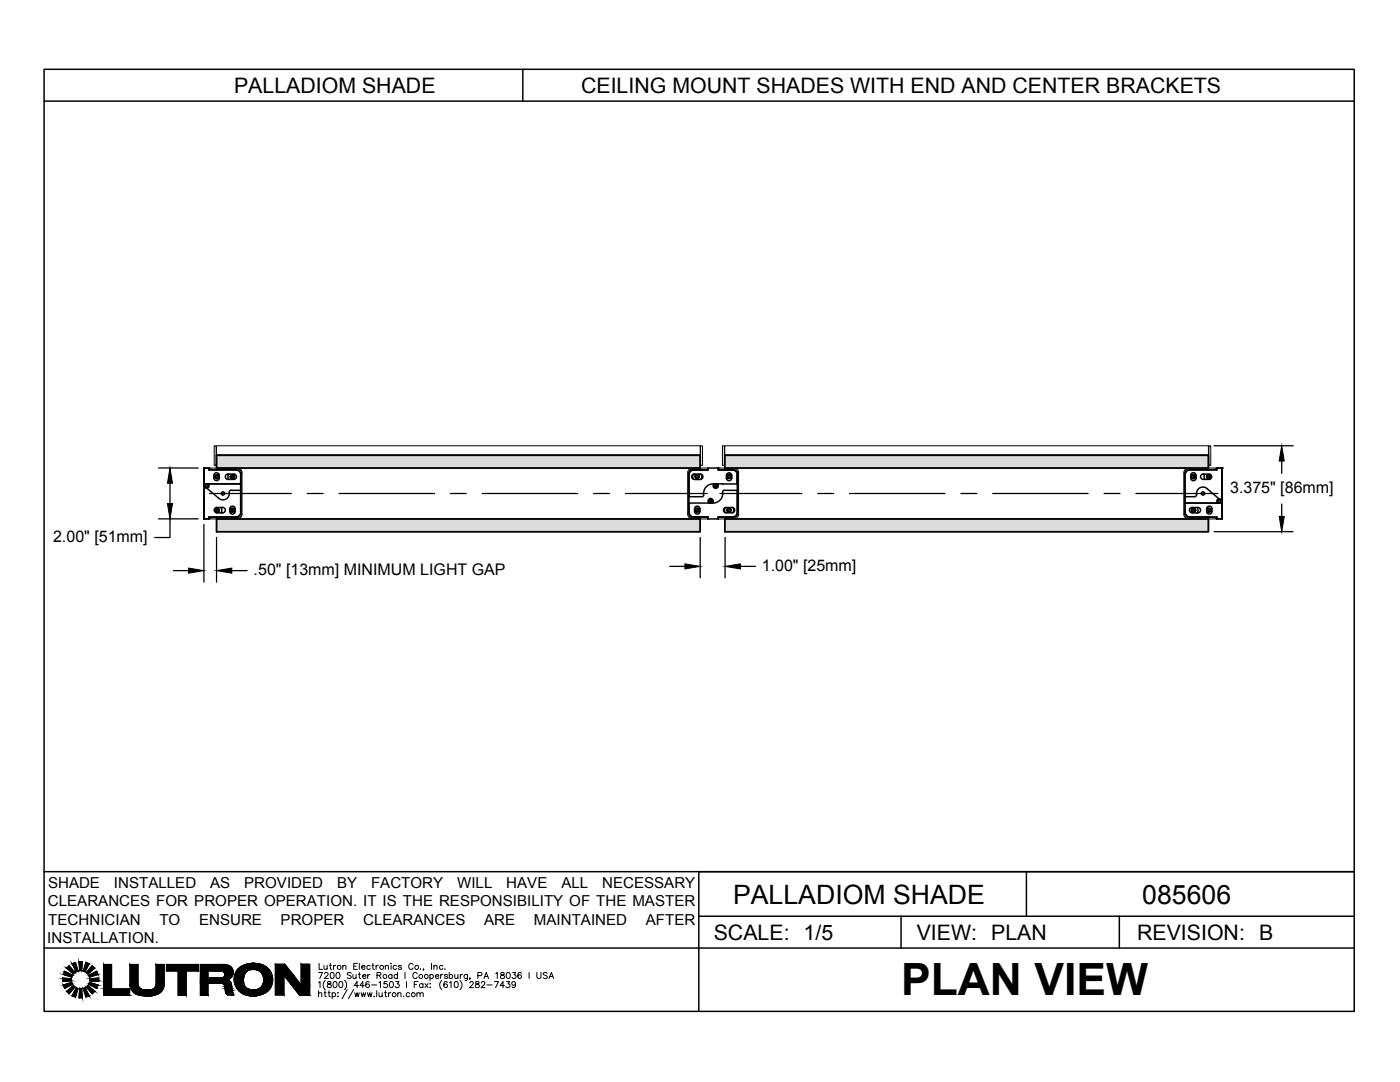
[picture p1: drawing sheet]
<svg xmlns="http://www.w3.org/2000/svg" width="279mm" height="216mm" viewBox="0 0 279 216" stroke-linecap="round" stroke-linejoin="round" font-family="sans-serif">
<!-- layer: SUB-BRACKET -->
<g fill="none" stroke="#000" stroke-width=".2">
<path d="M41.7 93.5l1.3 .2h4.2l.1-.2a.88 .88 0 0 1 .8 1l.1 7.9a.76 .76 0 0 1-1 .9l-5.5-.1M41.7 93.6h.1M41.7 93.7v.1M41.7 93.5v.1M41.7 93.8h5.4M41.7 93.6h.3M41.8 93.6h.1M46.6 93.7v.1M47 93.7v.1M47.1 93.8a.96 .96 0 0 1 1 .9M47.3 93.4h-5.6v.3M47.4 93.4a.93 .93 0 0 1 .9 .9v8.3a.96 .96 0 0 1-1 1h-5.6v-.4"/>
<path d="M48 94.7l.1 7.5a.96 .96 0 0 1-1 1M138.2 93.5a.96 .96 0 0 0-.8 1v7.9a.96 .96 0 0 0 .8 1M138.2 93.4h3.1v.3M138.2 93.4a.96 .96 0 0 0-1 .9v8.3a.96 .96 0 0 0 1 1h3.1M138.5 93.7v.1M141.3 93.6h.1M141.3 93.5v.1M141.3 93.5l-.3 .2h-2.6l-.2-.2M141.3 93.7v.1M143.3 93.5l.4 .2h2.6l.1-.2a.91 .91 0 0 1 .9 1M143.3 93.4h3.1M143.3 93.6h.1"/>
<path d="M143.4 93.5v.1M146.5 93.4a.96 .96 0 0 1 .9 .9M147.2 94.5v7.9M147.4 94.3v8.3M236.5 94.7v7.5a.96 .96 0 0 0 1 1M237.2 93.4h5.7v.3M237.2 93.4a.96 .96 0 0 0-.9 .9v8.3a.96 .96 0 0 0 .9 1M237.4 93.7l-.1-.2a.91 .91 0 0 0-.9 1v7.9a.76 .76 0 0 0 1 .9v-.1M237.5 93.8h5.3M237.5 93.8a.91 .91 0 0 0-1 .9M237.9 93.7v.1M242.6 93.6h.2"/>
<path d="M242.7 93.6h.1M242.8 93.6h.1M242.9 93.5l-.1 .1M242.9 93.7l-.1 .1M242.9 93.5l-1.3 .2h-4.2M242.9 93.6h-.1M41.7 103.4h.1M41.7 103.3v.1M41.7 103.4h.2M41.7 103.3h.3M41.7 103.3h.1M41.8 103.4h.1"/>
<path d="M43 103.2l-1.3 .2M46.6 103.2h.1M47 103.2h.1M138.2 103.4l.2-.2h2.6l.3 .2M141.2 103.3h.1M141.3 103.4h.1M141.3 103.3v.1M143.4 103.3v.1M143.4 103.4h.1M143.4 103.3h.1M145.7 103.2h.1M147.3 102.4a.76 .76 0 0 1-1 .9l-2.6-.1-.4 .2"/>
<path d="M147.4 102.6a.96 .96 0 0 1-.9 1h-3.2M237.4 103.2h5.4l.1 .4h-5.7M237.5 103.2h.1M237.9 103.2h.1M241.6 103.2l1.3 .2M242.6 103.3l.3 .1h-.3M242.7 103.4h.1"/>
</g>
<!-- layer: ANTENNA_CLIP -->
<g fill="none" stroke="#000" stroke-width=".2">
<path d="M42.9 95.1h.1M43 94.7v.4l.1 .2M43 95.2h.3v.2M43.1 94.9a.33 .33 0 0 1 .6 .1v.3l-.3 .3-.4-.1-.1-.4M43.4 94.8v.2h.2M45.9 95.1h.1M46.1 94.7l-.1 .4 .1 .2M46.1 95.2h.3l-.1 .2M46.2 94.8v.1M46.2 94.8l.5 .1 .1 .3-.2 .2-.4 .1-.3-.4M46.5 94.8l-.1 .2h.3M138.7 95v.1"/>
<path d="M138.9 94.7l-.1 .3 .1 .2M138.9 95.2h.2v.1M139.2 94.8v.2h.2M139.2 94.7l.3 .2v.3l-.3 .3-.4-.1-.1-.4M139.3 94.7l-.4 .2M145 95h.1M145 95v.1M145.2 94.7l-.1 .3 .2 .2M145.2 95.2h.3l-.1 .1M145.6 94.8l-.1 .2h.3M145.6 94.7l.3 .3-.2 .4h-.5l-.2-.3M145.6 94.7l-.3 .2"/>
<path d="M237.9 95.2h.2v.2M238.2 94.9v.2h.3M238.4 95l.1 .2v.3M238.6 95.1l-.1-.3-.4-.1-.3 .2v.4a.32 .32 0 0 0 .3 .2 .32 .32 0 0 0 .3-.2M240.9 95.2h.3l-.1 .3 .4-.2M241.3 94.9l-.1 .2h.3M241.4 95l.2 .2-.1 .3M241.7 95.2l-.2-.4-.4-.1-.3 .3 .1 .3 .2 .2M241.7 95.2h.1M42.9 101.7v.1M43 101.4v.4l.1 .2M43 101.9h.3v.2"/>
<path d="M43.1 101.6l.3-.1 .3 .1v.4l-.4 .2a.41 .41 0 0 1-.4-.4M43.4 101.5v.2h.2M45.9 101.7v.1M46.1 101.4l-.1 .4 .1 .2M46.1 101.9h.3l-.1 .2M46.2 101.5v.1M46.2 101.5h.3l.3 .3-.1 .3-.3 .1a.41 .41 0 0 1-.5-.4M46.5 101.5l-.1 .2h.3M138.7 101.7v.1M138.7 101.8h.1M138.9 101.4l-.1 .4 .1 .2M138.9 101.9h.2v.2"/>
<path d="M139.2 101.4l-.3 .2M139.2 101.5l.3 .2-.1 .5h-.5l-.2-.4M139.2 101.5v.2h.2M145 101.7v.1M145.2 101.4l-.1 .4 .2 .2M145.2 101.9h.3l-.1 .2M145.5 101.5l.3 .1 .1 .3-.2 .3h-.2a.38 .38 0 0 1-.5-.4M145.5 101.4l-.2 .2M145.6 101.5l-.1 .2h.3M237.9 101.9h.2v.2M238.2 101.5v.2h.3M238.4 101.6l.1 .3v.3"/>
<path d="M238.4 102l-.3 .2M238.6 101.8l-.1-.3h-.5l-.2 .4 .3 .3M238.6 101.9h.1M240.9 101.9h.3l-.1 .2M241.3 101.5l-.1 .2h.3M241.4 101.6l.2 .3-.1 .3M241.5 102l-.4 .2M241.7 101.8l-.2-.3h-.5l-.2 .4 .3 .3M241.7 101.9h.1"/>
<circle cx="43.4" cy="95.1" r=".29"/>
<circle cx="43.4" cy="95.1" r=".48"/>
<circle cx="46.4" cy="95.1" r=".29"/>
<circle cx="46.4" cy="95.1" r=".48"/>
<circle cx="139.2" cy="95.1" r=".29"/>
<circle cx="139.2" cy="95.1" r=".48"/>
<circle cx="145.5" cy="95.1" r=".29"/>
<circle cx="145.5" cy="95.1" r=".48"/>
<circle cx="238.2" cy="95.1" r=".48"/>
<circle cx="238.2" cy="95.1" r=".29"/>
<circle cx="241.2" cy="95.1" r=".48"/>
<circle cx="241.2" cy="95.1" r=".29"/>
<circle cx="43.4" cy="101.8" r=".29"/>
<circle cx="43.4" cy="101.8" r=".48"/>
<circle cx="46.4" cy="101.8" r=".29"/>
<circle cx="46.4" cy="101.8" r=".48"/>
<circle cx="139.2" cy="101.8" r=".29"/>
<circle cx="139.2" cy="101.8" r=".48"/>
<circle cx="145.5" cy="101.8" r=".29"/>
<circle cx="145.5" cy="101.8" r=".48"/>
<circle cx="238.2" cy="101.8" r=".48"/>
<circle cx="238.2" cy="101.8" r=".29"/>
<circle cx="241.2" cy="101.8" r=".48"/>
<circle cx="241.2" cy="101.8" r=".29"/>
</g>
<!-- layer: FABRIC-ROLL -->
<g fill="#dbdbdb" stroke="#dbdbdb" stroke-width=".2">
<path d="M144.6 103.6v2.5h96.6zM144.6 103.6h96.6v2.5z"/>
<path d="M144.6 90.9v2.5h96.6zM144.6 90.9h96.6v2.5z"/>
<path d="M43.2 103.6v2.5h96.5zM43.2 103.6h96.5v2.5z"/>
<path d="M43.2 90.9v2.5h96.5zM43.2 90.9h96.5v2.5z"/>
</g>
<g fill="none" stroke="#000" stroke-width=".3">
<path d="M43.2 90.9h96.5v2.5h-96.5zM43.2 93.8v-2.9h96.5v2.9M43.2 93.4h96.5M144.6 90.9h96.6v2.5h-96.6zM144.6 93.8v-2.9h96.6v2.9M144.6 93.4h96.6M43.2 103.6h96.5v2.5h-96.5zM43.2 103.6h96.5M43.2 103.2v2.9M139.7 103.2v2.9h-96.5M144.6 103.6h96.6v2.5h-96.6zM144.6 103.2v2.9"/>
<path d="M144.6 103.6h96.6M241.2 103.2v2.9h-96.6"/>
</g>
<!-- layer: HEMBAR -->
<path d="M43.2 90.9v-2h96.5v2M43.2 90.8h96.5M144.6 90.9v-2h96.6v2M144.6 90.8h96.6" fill="none" stroke="#000" stroke-width=".2"/>
<!-- layer: HEMBAR-ENDCAP -->
<g fill="none" stroke="#000" stroke-width=".2">
<path d="M42.7 89h.4v3.8h-.4zM43.1 92.7h.1M43.1 91h.1M43.1 90.8h.1M43.1 89.1h.1M139.7 92.7h.1M139.7 91h.1M139.7 90.8h.1M139.7 89.1h.1M139.8 89h.4v3.8h-.4zM144.2 89h.4v3.8h-.4zM144.6 92.7h.1"/>
<path d="M144.6 91h.1M144.6 90.8h.1M144.6 89.1h.1M241.2 92.7h.1M241.2 91h.1M241.2 90.8h.1M241.2 89.1h.1M241.3 89h.3v3.8h-.3z"/>
</g>
<!-- layer: SHADE-BRACKET -->
<g fill="none" stroke="#000" stroke-width=".3">
<path d="M40.7 93.4h.1M40.7 93.4h1M40.9 96.7v.5M41 97.3h.1M41.1 97.3h.1M41.2 97.3l2.5 2.1a1.31 1.31 0 0 0 1.5 .1 1.31 1.31 0 0 0 .6-1.4l.3-.3h1.9M41.2 96.5h6.8l-6.8 .1M41.2 96.5a.39 .39 0 0 0-.4 .4 .39 .39 0 0 0 .4 .4M41.3 97h-.3v.3M41.3 97.2v.1M41.4 97.2h.1M41.4 97.2l-.3 .1"/>
<path d="M41.4 97.2l-.4 .1M41.5 96.7v.4M41.5 96.6l.2 .5-.4 .3M41.7 93.4v.3M41.7 93.7v.1M41.7 93.8h5.4a.94 .94 0 0 1 .9 .9M42.7 94.9v.5a.54 .54 0 0 0 .5 .5 .54 .54 0 0 0 .6-.5M43.8 94.8a.54 .54 0 0 0-.6-.5 .54 .54 0 0 0-.5 .6M45 94.8l.5-.2h1.2a.54 .54 0 0 1 .5 .5 .54 .54 0 0 1-.6 .6h-1.1a.54 .54 0 0 1-.5-.9zM45.6 94.6a.92 .92 0 0 0 .1 1.1M48 94.7v7.5M137.5 94.7v7.5"/>
<path d="M138.3 94.7l-.1 .5 .2 .4M138.6 95.7h1.1M138.6 94.6h.4M138.6 94.6a.54 .54 0 0 0-.6 .5 .54 .54 0 0 0 .6 .6M138.9 93.7v.1M139.3 94.6h.4a.54 .54 0 0 1 .6 .5 .54 .54 0 0 1-.6 .6M140 94.7l.1 .5-.2 .4M140.4 98.8l-.3 .3h-2.6M141.3 93.4h2M141.3 93.7l-2.8 .1a.98 .98 0 0 0-1 .9 .96 .96 0 0 1 1-.9M141.3 93.4v.3M141.7 99.7h-.1"/>
<path d="M141.7 99.9h.3M141.7 99.7h.1M141.8 99.6l-.1 .8M142 99.7l.1 .6M142.3 96.5l4.8 .1v-1.9v7.5M142.3 96.5a1.95 1.95 0 0 0-1.9 2.3M142.5 96.5a.52 .52 0 0 0 0 .8 .52 .52 0 0 0 .7 0 .52 .52 0 0 0 0-.8M142.6 96.7v.5M142.9 97v.3l.2-.1M142.9 96.6v.4h-.3v.3M143 97.3h.1M143.1 97.2l-.1 .1"/>
<path d="M143.3 93.4h.1M143.3 93.4v.3M143.4 93.8h2.8M145 94.6a.54 .54 0 0 1 .6-.2 .54 .54 0 0 1 .4 .5v.5a.54 .54 0 0 1-.5 .5 .54 .54 0 0 1-.5-.5zM145.7 93.7v.1M146.2 93.8a.91 .91 0 0 1 1 .9M146.2 93.8a.94 .94 0 0 1 .9 .9M236.5 94.7v7.5M237.5 93.8a.94 .94 0 0 0-1 .9M237.6 94.9v.5a.54 .54 0 0 0 .6 .5 .54 .54 0 0 0 .5-.5v-.5M237.6 94.9a.54 .54 0 0 1 .6-.6 .54 .54 0 0 1 .5 .6M238.6 95.1v.1"/>
<path d="M238.6 95.2h.1M238.8 98.7a1.28 1.28 0 0 1 .6-1.4 1.28 1.28 0 0 1 1.5 .2l2.5 2.1M238.8 98.7l-.1 .3-.3 .1h-1.9M239.7 94.8l.4-.2h1.2a.54 .54 0 0 1 .5 .5 .54 .54 0 0 1-.5 .6h-1.2a.54 .54 0 0 1-.4-.9zM240.5 94.6a.92 .92 0 0 0 0 1.1M242.9 93.4h.1M242.9 93.4h1M242.9 93.4v.3M242.9 93.7l-5.4 .1M243 99.8l.1 .4M243.1 99.7v.1M243.1 99.8h.1"/>
<path d="M243.2 99.6v.1M243.2 99.5l-.3 .4 .1 .5M243.4 99.6a.39 .39 0 0 1 .4 .4 .39 .39 0 0 1-.4 .4h-6.9M243.4 99.7h-.3M243.5 99.6h.1M243.5 99.7h.1M243.5 99.7l-.4 .1M243.6 99.7v.2h-.3M243.6 99.7v.6M243.9 93.4h.1M243.9 93.4v10.1v-10.1M40.7 103.5v-10.1v10.1"/>
<path d="M40.7 103.5h1M41.7 103.5v.1M41.7 103.2v.3M41.7 103.2h.1M43.3 102.3h1.1M43.3 101.3h1.1M43.3 101.2a.54 .54 0 0 0-.6 .6 .54 .54 0 0 0 .6 .5M44.1 101.3a.92 .92 0 0 1 0 1M44.4 101.2a.54 .54 0 0 1 .6 .6 .54 .54 0 0 1-.6 .5M46.9 101.5v.6M46.9 101.5a.54 .54 0 0 0-.5-.5 .54 .54 0 0 0-.5 .5v.5a.54 .54 0 0 0 .5 .6 .54 .54 0 0 0 .5-.6M48 102.2a.94 .94 0 0 1-.9 1h-5.4"/>
<path d="M137.5 102.2a.96 .96 0 0 0 1 1M137.5 100.4h4.8M137.5 102.2a.94 .94 0 0 0 1 1h2.8v.4M138.4 103.2h2.9v.4M138.5 103.2h.1M138.7 101.3a.54 .54 0 0 1 .6-.3 .54 .54 0 0 1 .4 .5v.5a.54 .54 0 0 1-.5 .6 .54 .54 0 0 1-.6-.6zM138.9 103.2h.1M141.3 103.5v.1M141.5 100.4a.52 .52 0 0 1-.1-.8 .52 .52 0 0 1 .8 0 .52 .52 0 0 1 0 .8M142.3 100.4a2.04 2.04 0 0 0 2-2.4l.3-.2h2.5v4.4M143.3 103.2v.4h-2M144.7 101.3l-.1 .5 .1 .5"/>
<path d="M144.9 101.3h1.2M144.9 101.2a.54 .54 0 0 0-.5 .6 .54 .54 0 0 0 .5 .5h1.2a.54 .54 0 0 0 .5-.5 .54 .54 0 0 0-.5-.6M146.2 103.2h-2.8M146.2 103.2h.1M146.3 101.3l.1 .5-.1 .5M147.1 102.2a.94 .94 0 0 1-.9 1h-2.9M147.2 102.2a.96 .96 0 0 1-1 1M236.5 100.4h.1M236.5 102.2a.94 .94 0 0 0 1 1M237.5 103.2h5.3l.1 .4h1l-1-.1M237.9 101.3h1.1M237.9 101.2a.54 .54 0 0 0-.5 .6 .54 .54 0 0 0 .5 .5"/>
<path d="M238.9 101.3a.92 .92 0 0 1 0 1M239.1 101.2a.54 .54 0 0 1 .5 .6 .54 .54 0 0 1-.5 .5h-1.2M240.8 101.5a.53 .53 0 0 1 .5-.5 .53 .53 0 0 1 .6 .5v.5a.54 .54 0 0 1-.5 .6 .54 .54 0 0 1-.6-.5"/>
<circle cx="41.2" cy="96.9" r=".39"/>
<circle cx="44.5" cy="98.5" r=".33"/>
<circle cx="141.8" cy="100" r=".39"/>
<circle cx="142.8" cy="96.9" r=".39"/>
<circle cx="240.1" cy="98.5" r=".33"/>
<circle cx="243.4" cy="100" r=".39"/>
</g>
<!-- layer: BORDER -->
<path d="M8.8 13.8h261.5v188h-261.5zM104.3 13.8v6.4M8.8 20.2h261.5M8.8 173.9h261.4h-130.7v27.9M204.8 173.9v8.9M8.8 189.2h261.5M139.5 182.8h130.8M179.8 182.8v6.4M223.4 182.8v6.4" fill="none" stroke="#000" stroke-width=".3"/>
<!-- layer: TEXT -->
<g fill="none" stroke="#000" stroke-width=".2">
<path d="M63.6 194h.8l-.6 1.2M63.6 196.1l.3-.2v1.2M63.6 198.3l.1-.2h.4l.1 .8M63.6 197.7v1.2M63.7 192.2v1.2h.7M64.7 192.6v.8h.3l.3-.2M64.7 198.1h.4M64.8 194.3l.2-.3h.2l.3 .3-.2 .4-.6 .5h.8M64.8 197.7v1l.3 .2M64.9 195.6a1.24 1.24 0 0 0 0 1.9M65.3 192.6v.8M65.4 195.9v.4l.5 .1 .2 .3a.4 .4 0 0 1-.4 .4 .4 .4 0 0 1-.4-.4l.8-.6-.1-.2z"/>
<path d="M65.5 198.1h.4M65.7 197.7v1l.2 .2M65.8 192.6h.4M65.9 192.2v1l.1 .2h.2M66.1 194.1a.59 .59 0 0 1 .7 .4 .59 .59 0 0 1-.4 .7l-.5-.2v-.5zM66.3 198.3a.39 .39 0 0 1 .6-.1 .39 .39 0 0 1 0 .6 .39 .39 0 0 1-.6-.1M66.3 198.1v1.2M66.6 192.6v.8M66.6 195.9h.2a.63 .63 0 0 1 .5 .6 .63 .63 0 0 1-.5 .6 .78 .78 0 0 1-.2-1.2zM67 192.6l-.3 .1-.1 .3M67.2 194.1a.59 .59 0 0 1 .7 .4 .59 .59 0 0 1-.4 .7h-.1a.77 .77 0 0 1-.2-1.1zM67.4 198.1h.1z"/>
<path d="M67.4 198.8h.1zM67.8 195.9a.6 .6 0 0 1 .7 .4 .6 .6 0 0 1-.4 .8l-.4-.3-.1-.4zM68.4 192.9l.3-.3 .3 .1v.7M68.4 192.6v.8M68.8 195.6a1.24 1.24 0 0 1 0 1.9M69.3 197.4l-1 1.9M70.1 194.2l-.3-.2-.5 .2 .1 .3 .7 .4v.2l-.3 .1-.5-.1M70.4 194.4l.1 .8h.3l.3-.2M70.6 197.4l-1.1 1.9M70.6 192.8h.5M70.8 198.1l.2 .8 .3-.8 .2 .8 .2-.8M71.1 194.4v.8"/>
<path d="M71.3 192.2h-.7v1.2h.7M71.5 196.7h-.8l.6-.8v1.2M71.5 194.4h.4M71.7 194v1l.3 .2M71.7 192.2v1.2M72.1 198.1l.2 .8 .2-.8 .2 .8 .3-.8M72.2 193h.6a.4 .4 0 0 0-.5-.3 .4 .4 0 0 0-.2 .6 .4 .4 0 0 0 .6 .1l.1-.1M72.3 194.8h.7a.39 .39 0 0 0-.5-.2 .39 .39 0 0 0-.2 .5 .39 .39 0 0 0 .6 .1l.1-.1M72.7 196.7h-.9l.6-.8v1.2M73.3 198.1l.3 .8 .2-.8 .2 .8 .2-.8M73.4 194.4v.8M73.7 196l-.1-.1a.6 .6 0 0 0-.7 .5 .6 .6 0 0 0 .4 .7 .38 .38 0 0 0 .4-.4 .38 .38 0 0 0-.3-.4 .38 .38 0 0 0-.4 .4"/>
<path d="M73.8 194.4l-.2 .1-.2 .3M73.9 192.8a.38 .38 0 0 0-.6-.1 .38 .38 0 0 0 0 .6 .38 .38 0 0 0 .6 0M74.1 196.5h1.1M74.2 192.6h.4M74.4 192.2v1l.1 .2h.2M74.6 198.8h.1M75 192.6v.8M75.2 197.7v1.2M75.2 194.6l.7-.1 .1-.4-.8-.1v1.2M75.5 192.6l-.3 .1-.2 .3M75.6 196.1l.3-.2v1.2M75.6 198.1l.1 .7 .3 .1 .3-.2"/>
<path d="M75.6 194.6l.4 .6M76.3 198.1v.8M76.7 198.1h.4M76.9 192.9l.3-.3 .3 .1v.7M76.9 192.6v.8M76.9 197.7v1l.1 .1 .2 .1M77.3 195.9h-.6l-.1 .5a.44 .44 0 0 1 .7 0 .44 .44 0 0 1-.1 .6 .44 .44 0 0 1-.6-.2M77.5 198.1v.8M77.9 195.9a.6 .6 0 0 1 .7 .4 .6 .6 0 0 1-.4 .8l-.4-.3-.1-.4zM78 198.1h-.3l-.2 .3M78.1 192.2v.1zM78.1 192.6v.8"/>
<path d="M78.2 194.6a.38 .38 0 0 0-.5 0 .38 .38 0 0 0 0 .5 .38 .38 0 0 0 .5 0M78.2 194.4v.8M79 195.9h.6l-.3 .4a.41 .41 0 0 1 .3 .7 .41 .41 0 0 1-.7-.2M79.2 192.8a.39 .39 0 0 0-.6-.1 .39 .39 0 0 0 0 .6 .39 .39 0 0 0 .6 0M79.3 194.6a.38 .38 0 0 0-.5 0 .38 .38 0 0 0 0 .5 .38 .38 0 0 0 .5 0M79.3 194v1.2M79.4 198.3l.2-.2h.4v.8M79.4 198.1v.8M80.1 192.8l-.2-.2-.4 .2 .6 .3v.3h-.4l-.2-.1M80.6 198.8h.1M80.8 194v1.2M81.1 195.9v1.2"/>
<path d="M81.8 198.3a.39 .39 0 0 0-.6-.1 .39 .39 0 0 0 0 .6 .39 .39 0 0 0 .6-.1M82.4 192.5a.49 .49 0 0 0-.6-.2 .49 .49 0 0 0-.2 .7 .45 .45 0 0 0 .3 .4 .45 .45 0 0 0 .5-.2M82.7 196.4h.4M83.2 198.3l.2-.2h.4v.8M83.2 198.1v.8M83.3 194.3a.49 .49 0 0 0-.7-.2 .49 .49 0 0 0-.2 .7 .45 .45 0 0 0 .3 .5 .45 .45 0 0 0 .6-.3M83.4 195.9h-.7v1.2M83.8 198.3l.2-.2h.4l.1 .8M83.9 193.3l.1 .1M84.4 196.4a.39 .39 0 0 0-.6 0 .39 .39 0 0 0 0 .6 .39 .39 0 0 0 .6-.1M84.4 196.3v.8M84.6 193.4h-.2h.2l-.2 .3"/>
<path d="M84.8 196.3l.6 .8M85.4 196.3l-.6 .8M85.8 194.6a.38 .38 0 0 1 .6 0 .38 .38 0 0 1 0 .5 .38 .38 0 0 1-.6 0M85.8 197h.1zM85.8 194.4v1.3M85.8 196.3v.1zM86.1 192.2v1.2M86.6 192.9l.3-.3 .3 .1v.7M86.6 192.6v.8M86.9 194.8h.7a.39 .39 0 0 0-.6-.2 .39 .39 0 0 0-.1 .5 .39 .39 0 0 0 .6 .1l.1-.1M87.9 194.4v.8M88.2 195.6a1.24 1.24 0 0 0 0 1.9"/>
<path d="M88.4 194.4l-.3 .1-.2 .3M88.4 192.8a.39 .39 0 0 0-.6-.1 .39 .39 0 0 0 0 .6 .39 .39 0 0 0 .6 0M88.8 193.3l.1 .1M89.3 196l-.1-.1a.6 .6 0 0 0-.7 .4 .6 .6 0 0 0 .4 .8 .37 .37 0 0 0 .4-.4 .37 .37 0 0 0-.3-.4 .37 .37 0 0 0-.4 .4M89.3 194.6l-.2-.2-.4 .1v.2l.4 .1 .2 .3-.2 .1-.4-.1M89.7 194.6a.39 .39 0 0 1 .5 0 .39 .39 0 0 1 0 .5 .39 .39 0 0 1-.5 0M89.7 194v1.2M89.7 196.1l.3-.2v1.2M90.8 194.4v.8h.3l.3-.2M90.8 195.9a.6 .6 0 0 1 .7 .5 .6 .6 0 0 1-.4 .7h-.1a.8 .8 0 0 1-.2-1.2zM91.4 194.4v.8M91.8 195.6a1.24 1.24 0 0 1 0 1.9"/>
<path d="M91.9 194.4v.8M92.3 194.4l-.3 .1-.1 .3M93.3 194.4l-.1 1.1-.4 .1M93.3 194.6a.39 .39 0 0 0-.6 0 .39 .39 0 0 0 0 .5 .39 .39 0 0 0 .6 0M93.8 196.1l.1-.2h.3l.3 .3-.8 .9h.8M93.8 195.2h-.1h.1l-.1 .3M95 195.9v.4l.5 .1 .2 .3a.4 .4 0 0 1-.4 .4 .4 .4 0 0 1-.4-.4l.7-.6-.1-.2zM95.4 194.7l.7-.1v-.5l-.7-.1v1.2M96.1 196.1l.1-.2h.3l.3 .3-.8 .9h.8M96.6 195.2l.4-1.2 .5 1.2M96.8 194.8h.5M97.2 196.5h1"/>
<path d="M98.7 195.9h.8l-.6 1.2M98.9 194.3l.3-.3v1.2M100 194.1v.3a.5 .5 0 0 1 .5 .2 .5 .5 0 0 1 .1 .6h-.6a.5 .5 0 0 1 0-.6 .5 .5 0 0 1 .6-.2v-.3zM100.7 196.7h-.9l.6-.8v1.2M101.1 195.9h.6l-.3 .4a.4 .4 0 0 1 .3 .7 .4 .4 0 0 1-.7-.2M101.2 194.1a.59 .59 0 0 1 .7 .4 .59 .59 0 0 1-.4 .7h-.1a.73 .73 0 0 1-.2-1.1zM102.3 194h.6l-.3 .5a.4 .4 0 0 1 .3 .7 .4 .4 0 0 1-.7-.2M102.9 196.3a.38 .38 0 0 1-.5 .3 .38 .38 0 0 1-.2-.6 .38 .38 0 0 1 .6 0l.1 .3a.58 .58 0 0 1-.5 .8l-.2-.2M104 194.2l-.2-.2a.58 .58 0 0 0-.5 .7 .58 .58 0 0 0 .6 .5 .37 .37 0 0 0 0-.7 .37 .37 0 0 0-.6 .3M105.6 194v1.2M107.1 194v.9l.4 .3 .4-.1 .1-1.1M109.2 194.2l-.3-.2-.5 .2 .1 .3 .7 .4v.2l-.3 .1-.5-.1"/>
<path d="M109.6 195.2l.4-1.2 .5 1.2M109.7 194.8h.6"/>
<circle cx="67.7" cy="193" r=".4"/>
<circle cx="76.2" cy="193" r=".4"/>
<circle cx="76.8" cy="194.8" r=".4"/>
<circle cx="78.7" cy="198.5" r=".4"/>
<circle cx="82.5" cy="198.5" r=".4"/>
<circle cx="83.2" cy="193" r=".4"/>
<circle cx="84" cy="194.8" r=".4"/>
<circle cx="85.1" cy="194.8" r=".4"/>
</g>
<g fill="none" stroke="#000" stroke-width=".25">
<path d="M31.6 93.4h8M33.9 96.4v4.1M41.8 98.5h16.3M61.3 98.5h3.2M67.7 98.5h19M89.9 98.5h3.2M96.2 98.5h19.1M118.5 98.5h3.1M124.8 98.5h16.4M143.7 98.5h16.3M163.2 98.5h3.2M169.5 98.5h19.1"/>
<path d="M191.8 98.5h3.1M198.1 98.5h19.1M220.3 98.5h3.2M226.7 98.5h16.3M242.3 88.9h15.8M255.8 92v2.5M31.6 103.5h8M33.9 103.5v3.8h-3M34.6 113.9h3M40.7 104.7v11.4M43.2 107.2v8.9M46.3 113.9h3"/>
<path d="M133.6 113h3.1M139.7 107.2v8.1M144.7 107.2v8.1M147.8 113h3M242.3 106.1h15.8M255.8 100.6v2.4M12.5 195.2l1.8 .1v.4l-1.8 .1zM12.7 196.6l1.6-.6 .2 .4-1.6 .8zM12.9 193.8l1.6 .8-.2 .4-1.6-.6zM13.3 197.8l1.4-1.2 .2 .3-1.1 1.4zM13.3 193.2l.5-.5 1.1 1.4-.2 .2zM14.4 192.3l.6-.2 .6 1.6-.4 .2z"/>
<path d="M15.2 197.1l.4 .2-.6 1.7-.6-.3zM15.8 191.9h.6l-.1 1.8h-.4zM15.9 197.3h.4l.1 1.8h-.6zM16.6 197.3l.4-.2 .8 1.6-.6 .3zM17.2 192.1l.6 .2-.8 1.6-.4-.2zM17.2 196.9l.3-.3 1.4 1.2-.5 .5zM17.7 194.6l1.6-.8 .3 .6-1.7 .6zM17.9 196l1.7 .6-.3 .6-1.6-.8zM17.9 195.3l1.8-.1v.6l-1.8-.1zM18.4 192.7l.5 .5-1.4 1.1-.3-.2zM20.7 192.5h1.6v4.8h3.6v1.3h-5.2zM25.9 192.5h1.6v3.9a1.37 1.37 0 0 0 1.6 1.2l1.2-.1a1.15 1.15 0 0 0 .9-1.1v-3.9h1.6v4l-.3 .8-.4 .6a3.6 3.6 0 0 1-2.7 .8h-.6a2.44 2.44 0 0 1-2.9-2.3z"/>
<path d="M33.2 192.5h6.4v1.2h-2.4v4.9h-1.6v-4.9h-2.4zM40 192.5h4.9l.6 .1a1.52 1.52 0 0 1 1 1.6 1.52 1.52 0 0 1-1.3 1.3v.2h.2a.88 .88 0 0 1 .8 1.1l.2 1 .3 .7h-1.3a2.34 2.34 0 0 1-.6-1.8l-.1-.3-.4-.2h-2.8v2.4h-1.5zM41.5 193.7h2.2a.77 .77 0 0 1 1 .3 .77 .77 0 0 1-.1 1l-.6 .2-2.5-.1zM47.4 193.4a4.4 4.4 0 0 1 6.6 .6l.4 1v.7l-.1 .8-.5 .8a4.2 4.2 0 0 1-6.8-.7l-.2-.8v-.9l.2-.8zM49.2 193.9a2.09 2.09 0 0 1 3 .3 2.09 2.09 0 0 1-.5 3 2.09 2.09 0 0 1-3-.8l-.1-1.2 .3-.9zM55 192.4h1.8l3.3 4.2v-4.2h1.7v6.2h-2l-3.1-4v3.9h-1.7z"/>
</g>
<g fill="#000" stroke="#000" stroke-width=".2">
<path d="M33.9 93.4l.5 3h-1zM255.8 88.9l.5 3.1h-1zM33.4 100.5h1l-.5 3zM37.6 113.4l3.1 .5-3.1 .5zM43.2 113.9l3.1-.5v1zM136.7 112.5l3 .5-3 .5zM144.7 113l3.1-.5v1zM255.3 103h1l-.5 3.1zM12.5 195.2l1.8 .1h-1.8zM12.5 195.7h1.8l-1.8 .1zM12.9 197.1h.2zM12.9 193.8l.2 .1z"/>
<path d="M13.2 194.6h1.3l-.2 .4zM13.3 197.8h.9l-.4 .5zM13.8 192.7l.4 .5h-.9zM13.2 196.4l1.1-.4 .2 .4zM14.3 194.1h.6l-.2 .2zM14.4 198.7h.7l-.1 .3zM14.3 196.9l.4-.3 .2 .3zM14.4 192.3l.6-.2 .1 .2zM15.2 193.8h.2zM15.2 197.1l.2 .1zM16.6 197.3h.5l.7 1.4zM16.8 193.8h.2z"/>
<path d="M16.8 197.2h.2zM17.2 192.1l.6 .2h-.7zM17.2 196.9h.7l1 .9zM17.2 196.9l.3-.3 .4 .3zM17.9 196l1.1 .4h-1.3zM17.9 195.3h1.8v.4zM18 193.2h.9l-1 .9zM18 194.4h1.6l-.6 .2zM18 196.6h1.6l-.3 .5zM18.4 192.7l.5 .5h-.9zM19.1 193.9h.2zM17.9 195.3l1.8-.1v.1z"/>
<path d="M26.4 197.7h5.9zM29.5 198.7h.5zM44.6 194h1.9zM44.5 192.5h.3zM50.2 198.7h.7zM50.3 192.2h.6z"/>
<path d="M12.9 193.9l1.2 .5zM12.9 193.9l1.2 .5h-1.4z"/>
<path d="M12.7 194.4l1.8 .2-.4-.2zM12.7 194.4l1.8 .2h-1.3z"/>
<path d="M12.7 196.6l.4 .5 1-.5zM12.7 196.6l.4 .5h-.2z"/>
<path d="M13.3 193.2l1.6 .9-.7-.9zM13.3 193.2l1.6 .9h-.6z"/>
<path d="M12.5 195.3l1.8 .4v-.4zM12.5 195.3l1.8 .4h-1.8z"/>
<path d="M13.2 196.4l.9 .2 .4-.2zM12.7 196.6l.5-.2 .9 .2z"/>
<path d="M14.3 196.9l-.1 .9 .7-.9zM13.3 197.8l1-.9-.1 .9z"/>
<path d="M14.4 192.3l1.2 1.4-.5-1.4zM14.4 192.3l1.2 1.4h-.5z"/>
<path d="M15.2 197.2l.4 .1zM15.2 197.2l.4 .1z"/>
<path d="M15.1 193.7h.5zM15.1 193.7l.3 .1z"/>
<path d="M15.1 197.3v1.4l.5-1.4zM15.1 197.3v1.4h-.7z"/>
<path d="M15.9 197.3l.5 1.8-.1-1.8zM15.9 197.3l.5 1.8h-.6z"/>
<path d="M15.8 191.9l.5 1.8 .1-1.8zM15.8 191.9l.5 1.8h-.4z"/>
<path d="M16.6 197.3l.5 1.4h.7zM17.1 198.7h.7l-.6 .3z"/>
<path d="M16.8 197.2l.3 .1zM16.6 197.3h.5z"/>
<path d="M16.6 193.7h.5zM16.6 193.7l.4 .1z"/>
<path d="M17.2 196.9l.8 .9h.9zM18 197.8h.9l-.5 .5z"/>
<path d="M17.1 192.3v1.4l.7-1.4zM17.1 192.3v1.4h-.5z"/>
<path d="M17.9 195.3v.4h1.8zM17.9 195.7h1.8v.1z"/>
<path d="M18 193.2l-.8 .9h.7zM17.2 194.1h.7l-.4 .2z"/>
<path d="M17.7 194.6h1.3l-1-.2zM17.7 194.6h1.3l-1.1 .4z"/>
<path d="M18 196.6l1.3 .5zM19.1 197.1h.2z"/>
<path d="M17.7 196.4l1.9 .2-.6-.2zM17.7 196.4l1.9 .2h-1.6z"/>
<path d="M19.1 193.9l.5 .5-.3-.5zM18 194.4l1.1-.5 .5 .5z"/>
<path d="M20.7 192.5l1.6 4.8v-4.8zM20.7 192.5l1.6 4.8h-1.6z"/>
<path d="M20.7 197.3l5.2 1.3v-1.3zM20.7 197.3l5.2 1.3h-5.2z"/>
<path d="M26.8 198.1h5zM26.8 198.1h5z"/>
<path d="M25.9 192.5l1.6 3.9v-3.9zM25.9 192.5l1.6 3.9h-1.6z"/>
<path d="M25.9 196.4l1.6 .1v-.1zM25.9 196.4l1.6 .1h-1.5z"/>
<path d="M26 196.5l1.6 .2-.1-.2zM26 196.5l1.6 .2h-1.6z"/>
<path d="M26 196.7h1.6zM26 196.7h1.6z"/>
<path d="M26 196.7l1.6 .1v-.1zM26 196.7l1.6 .1h-1.6z"/>
<path d="M26 196.8l1.7 .2-.1-.2zM26 196.8l1.7 .2h-1.7zM26 197h1.7zM26 197h1.7z"/>
<path d="M26 197l1.9 .2-.2-.2zM26 197l1.9 .2h-1.8z"/>
<path d="M26.1 197.2h1.9zM26.1 197.2h1.9z"/>
<path d="M26.1 197.2l2.1 .1zM26.1 197.2l2.1 .1h-2z"/>
<path d="M26.2 197.3l2.3 .2-.3-.2zM26.2 197.3l2.3 .2h-2.3z"/>
<path d="M26.2 197.5h2.3zM26.2 197.5h2.3z"/>
<path d="M26.2 197.5h2.5zM26.2 197.5h2.5z"/>
<path d="M26.3 197.5l3.1 .1zM26.3 197.5l3.1 .1z"/>
<path d="M26.3 197.6h3.3zM26.3 197.6h3.3z"/>
<path d="M29.4 198.7h.6zM29.4 198.7h.6z"/>
<path d="M28.9 198.7h1.3zM28.9 198.7h1.1z"/>
<path d="M28.8 198.7h1.4zM28.8 198.7h1.4z"/>
<path d="M28.3 198.7h2.2zM28.3 198.7h1.9z"/>
<path d="M28.2 198.6h2.3zM28.2 198.6l2.3 .1z"/>
<path d="M27.9 198.6h2.9zM27.9 198.6h2.6z"/>
<path d="M27.9 198.6h2.9zM27.9 198.6h2.9z"/>
<path d="M31 197h1.7zM31 197h1.7z"/>
<path d="M27.6 198.5h3.4zM27.6 198.5l3.2 .1z"/>
<path d="M27.6 198.5h3.5zM27.6 198.5h3.4z"/>
<path d="M27.3 198.4h4zM27.3 198.4l3.8 .1z"/>
<path d="M27.3 198.4h4zM27.3 198.4h4z"/>
<path d="M27.1 198.3l4.2 .1 .3-.1zM27.1 198.3l4.2 .1h-4z"/>
<path d="M27.1 198.3h4.5zM27.1 198.3h4.5z"/>
<path d="M26.8 198.1l4.8 .2 .2-.2zM26.8 198.1l4.8 .2h-4.5z"/>
<path d="M26.6 197.9l5.2 .2 .3-.2zM26.6 197.9l5.2 .2h-5z"/>
<path d="M26.4 197.7l5.7 .2 .2-.2zM26.4 197.7l5.7 .2h-5.5zM26.6 197.9h5.5zM26.6 197.9h5.5z"/>
<path d="M30 197.6h2.4zM29.6 197.6h2.8z"/>
<path d="M26.3 197.6l6 .1 .1-.1zM26.3 197.6l6 .1h-5.9zM26.4 197.7h5.9z"/>
<path d="M30.3 197.5h2.1zM30.2 197.5h2.2z"/>
<path d="M30.2 197.5h2.2zM30 197.6h2.4z"/>
<path d="M30.5 197.4l1.9 .1 .1-.1zM30.3 197.5l.2-.1 1.9 .1z"/>
<path d="M30.7 197.2l1.8 .2 .1-.2zM30.5 197.4l.2-.2 1.8 .2z"/>
<path d="M30.8 197.2h1.8zM30.7 197.2h1.9z"/>
<path d="M30.9 197.1l1.7 .1v-.1zM30.9 197.1l1.7 .1h-1.8z"/>
<path d="M31 197l1.6 .1 .1-.1zM31 197l1.6 .1h-1.7z"/>
<path d="M31.1 196.7h1.6zM31.1 196.7h1.6z"/>
<path d="M31.1 196.7l1.6 .3v-.3zM31.1 196.7l1.6 .3h-1.7z"/>
<path d="M31.2 192.5l1.6 3.9v-3.9zM31.2 192.5l1.6 3.9h-1.6z"/>
<path d="M31.2 196.4l1.5 .3 .1-.3zM31.2 196.4l1.5 .3h-1.6z"/>
<path d="M35.6 193.7l1.6 4.9v-4.9zM35.6 193.7l1.6 4.9h-1.6z"/>
<path d="M33.2 192.5l6.4 1.2v-1.2zM33.2 192.5l6.4 1.2h-6.4z"/>
<path d="M40 193.7l1.5 1.4v-1.4zM40 193.7l1.5 1.4h-1.5z"/>
<path d="M40 196.2l1.5 2.4v-2.4zM40 196.2l1.5 2.4h-1.5z"/>
<path d="M40 195.1l3.9 .1zM40 195.1l3.9 .1z"/>
<path d="M40 192.5h5.1zM40 192.5h5.1z"/>
<path d="M45.1 198.1h1.4zM45.1 198.1h1.4z"/>
<path d="M40 192.5l5.4 .1zM40 192.5l5.4 .1z"/>
<path d="M40 195.5l5.2 .2v-.2zM40 195.5l5.2 .2h-5.2z"/>
<path d="M40 192.6l5.7 .1-.3-.1zM40 192.6l5.7 .1h-5.7z"/>
<path d="M40 195.7h5.5zM40 195.7h5.5z"/>
<path d="M40 195.7h5.7zM40 195.7h5.7z"/>
<path d="M40 195.4l5.2 .1 .3-.1zM40 195.4l5.2 .1h-5.2z"/>
<path d="M40 192.7l6 .2-.3-.2zM40 192.7l6 .2h-6z"/>
<path d="M40 195.7l5.9 .1zM40 195.7l5.9 .1z"/>
<path d="M40 195.3l5.5 .1 .3-.1zM40 195.3l5.5 .1h-5.5z"/>
<path d="M40 195.8l6 .2-.1-.2zM40 195.8l6 .2h-6z"/>
<path d="M44.1 195.1l1.8 .1zM43.9 195.2h2z"/>
<path d="M40 195.2l5.8 .1 .1-.1zM40 195.2l5.8 .1h-5.8z"/>
<path d="M40 192.9l6.2 .2-.2-.2zM40 192.9l6.2 .2h-6.2z"/>
<path d="M44.3 195.1h1.7zM44.1 195.1h1.8z"/>
<path d="M40 196l6.1 .2-.1-.2zM40 196l6.1 .2h-6.1zM40 196.2h6.1zM40 196.2h6.1z"/>
<path d="M44.5 195.1h1.5zM44.3 195.1h1.7z"/>
<path d="M44.5 195.1h1.6zM44.5 195.1h1.5z"/>
<path d="M44.2 196.2h1.9zM44.2 196.2h1.9z"/>
<path d="M44.4 196.2l1.7 .1zM44.4 196.2l1.7 .1z"/>
<path d="M44.7 195h1.4zM44.5 195.1h1.6z"/>
<path d="M44.5 196.3l1.7 .1-.1-.1zM44.5 196.3l1.7 .1z"/>
<path d="M44.7 196.4h1.5zM44.7 196.4h1.5z"/>
<path d="M44.7 196.4l1.5 .2v-.2zM44.7 196.4l1.5 .2h-1.4z"/>
<path d="M40 193.1l6.4 .2-.2-.2zM40 193.1l6.4 .2h-6.4z"/>
<path d="M44.8 196.6l1.4 .1v-.1zM44.8 196.6l1.4 .1h-1.4z"/>
<path d="M44.8 196.7l1.5 .2-.1-.2zM44.8 196.7l1.5 .2h-1.4z"/>
<path d="M44.8 194.8h1.5zM44.8 194.8h1.5z"/>
<path d="M44.8 194.8l1.3 .2 .2-.2zM44.8 194.8l1.3 .2h-1.4z"/>
<path d="M44.9 196.9h1.4zM44.9 196.9h1.4z"/>
<path d="M44.9 196.9l1.4 .4v-.4zM44.9 196.9l1.4 .4h-1.4z"/>
<path d="M44.9 197.3l1.5 .3-.1-.3zM44.9 197.3l1.5 .3h-1.4z"/>
<path d="M44.9 194.7l1.4 .1 .1-.1zM44.9 194.7l1.4 .1h-1.5z"/>
<path d="M45 197.6l1.4 .1zM45 197.6l1.4 .1z"/>
<path d="M45 197.7l1.4 .3v-.3zM45 197.7l1.4 .3h-1.4z"/>
<path d="M40 193.3l6.5 .3-.1-.3zM40 193.3l6.5 .3h-6.5z"/>
<path d="M44.9 194.6h1.5zM44.9 194.6l1.5 .1z"/>
<path d="M45 198l1.5 .1-.1-.1zM45 198l1.5 .1h-1.4z"/>
<path d="M44.9 194.4l1.6 .1zM44.9 194.4l1.6 .1z"/>
<path d="M44.9 194.5l1.5 .1 .1-.1zM44.9 194.5l1.5 .1h-1.5z"/>
<path d="M45.1 198.1l1.4 .2v-.2zM45.1 198.1l1.4 .2h-1.3z"/>
<path d="M40 193.6l6.5 .1v-.1zM40 193.6l6.5 .1h-6.5z"/>
<path d="M43.7 193.7h2.8zM43.7 193.7h2.8z"/>
<path d="M44.1 193.7l2.4 .1zM44.1 193.7l2.4 .1z"/>
<path d="M44.3 193.8l2.2 .1zM44.3 193.8l2.2 .1z"/>
<path d="M44.5 193.9l2 .1v-.1zM44.5 193.9l2 .1zM44.6 194h1.9z"/>
<path d="M44.8 194.1l1.7 .2v-.2zM44.8 194.1l1.7 .2h-1.6zM44.9 194.3h1.6zM44.9 194.3h1.6z"/>
<path d="M44.9 194.3l1.6 .1v-.1zM44.9 194.3l1.6 .1h-1.6z"/>
<path d="M44.7 194l1.8 .1v-.1zM44.7 194l1.8 .1h-1.7z"/>
<path d="M45.2 198.3h1.4zM45.2 198.3h1.4z"/>
<path d="M45.2 198.3l1.4 .1zM45.2 198.3l1.4 .1z"/>
<path d="M45.3 198.4l1.4 .1-.1-.1zM45.3 198.4l1.4 .1h-1.3z"/>
<path d="M46.7 195.4l1.9 .1zM46.7 195.4l1.9 .1z"/>
<path d="M46.7 195.5l1.9 .3v-.3zM46.7 195.5l1.9 .3h-1.8z"/>
<path d="M46.8 195.8l1.8 .1v-.1zM46.8 195.8l1.8 .1h-1.8z"/>
<path d="M46.8 195.9l1.8 .2v-.2zM46.8 195.9l1.8 .2h-1.8z"/>
<path d="M46.8 195.1h1.8zM46.8 195.1h1.8z"/>
<path d="M46.8 195.1l1.8 .3v-.3zM46.8 195.1l1.8 .3h-1.9z"/>
<path d="M46.8 196.1l1.9 .2-.1-.2zM46.8 196.1l1.9 .2h-1.8z"/>
<path d="M46.9 196.3l1.8 .2v-.2zM46.9 196.3l1.8 .2h-1.8zM46.9 196.5h1.8zM46.9 196.5h1.8z"/>
<path d="M46.8 194.7h1.9zM46.8 194.7h1.9z"/>
<path d="M46.8 194.7l1.8 .4 .1-.4zM46.8 194.7l1.8 .4h-1.8z"/>
<path d="M46.9 196.5l1.9 .2-.1-.2zM46.9 196.5l1.9 .2h-1.8z"/>
<path d="M46.9 194.5l1.8 .2 .1-.2zM46.9 194.5l1.8 .2h-1.9z"/>
<path d="M47 196.7l1.9 .1-.1-.1zM47 196.7l1.9 .1h-1.8z"/>
<path d="M46.9 194.4l1.9 .1v-.1zM46.9 194.4l1.9 .1h-1.9z"/>
<path d="M46.9 194.3h2zM46.9 194.3l1.9 .1z"/>
<path d="M47.1 196.8l1.8 .1zM47.1 196.8l1.8 .1z"/>
<path d="M47.1 196.9l1.9 .1-.1-.1zM47.1 196.9l1.9 .1h-1.8z"/>
<path d="M47 194.1l1.9 .2 .1-.2zM47 194.1l1.9 .2h-2z"/>
<path d="M47.2 197l2 .1zM47.2 197l2 .1h-2z"/>
<path d="M47 194h2.1zM47 194l2 .1z"/>
<path d="M47.1 194h2zM47.1 194h2z"/>
<path d="M47.2 197.1h2zM47.2 197.1h2z"/>
<path d="M47.3 197.1l2.1 .2-.2-.2zM47.3 197.1l2.1 .2h-2.1z"/>
<path d="M47.2 193.8l1.9 .2 .2-.2zM47.2 193.8l1.9 .2h-2z"/>
<path d="M47.3 197.3h2.2zM47.3 197.3h2.2z"/>
<path d="M47.2 193.7h2.2zM47.2 193.7l2.1 .1z"/>
<path d="M47.2 193.7h2.2zM47.2 193.7h2.2z"/>
<path d="M47.4 197.3l2.3 .1zM47.4 197.3l2.3 .1z"/>
<path d="M47.3 193.6h2.3zM47.3 193.6l2.1 .1h-2.2z"/>
<path d="M47.4 197.4h2.3zM47.4 197.4h2.3z"/>
<path d="M47.4 197.4l2.7 .1zM47.4 197.4l2.7 .1h-2.6z"/>
<path d="M47.4 193.5h2.4zM47.4 193.5l2.2 .1z"/>
<path d="M47.5 197.5h3zM47.5 197.5h3z"/>
<path d="M50.2 198.7h.6zM50.2 198.7h.6z"/>
<path d="M47.4 193.4h2.8zM47.4 193.4h2.9z"/>
<path d="M47.4 193.4h2.8zM47.4 193.4l2.4 .1h-2.4z"/>
<path d="M47.4 193.4h3.2zM47.4 193.4h2.9z"/>
<path d="M50.3 192.2h.7zM50.2 192.2h.8z"/>
<path d="M50.2 192.2l1 .1zM49.9 192.3h1.3z"/>
<path d="M49.9 198.7h1.3zM49.9 198.7h1z"/>
<path d="M49.9 192.3h1.4zM49.9 192.3h1.4z"/>
<path d="M49.8 198.7h1.5zM49.8 198.7h1.4z"/>
<path d="M49.9 192.3h1.7zM49.6 192.3h2z"/>
<path d="M49.5 198.6h2zM49.5 198.6l1.8 .1z"/>
<path d="M49.6 192.3h2zM49.5 192.3h2.1z"/>
<path d="M49.4 198.6h2.2zM49.4 198.6h2.1z"/>
<path d="M49.5 192.3l2.5 .1zM49.2 192.4h2.8z"/>
<path d="M49.2 198.6h2.6zM49.2 198.6h2.4z"/>
<path d="M49.1 198.5h2.8zM49.1 198.5l2.7 .1z"/>
<path d="M49.2 192.4h2.8zM49.2 192.4h2.8z"/>
<path d="M49.2 192.4l3.1 .1zM48.9 192.5l.3-.1 3.1 .1z"/>
<path d="M48.8 198.4l3.1 .1 .2-.1zM48.8 198.4l3.1 .1z"/>
<path d="M48.9 192.5h3.4zM48.9 192.5h3.4z"/>
<path d="M48.9 192.5l3.7 .1-.3-.1zM48.6 192.6l.3-.1 3.7 .1z"/>
<path d="M48.5 198.3l3.6 .1 .4-.1zM48.5 198.3l3.6 .1h-3.3z"/>
<path d="M48.5 198.3h4.1zM48.5 198.3h4z"/>
<path d="M48.6 192.6l4 .1zM48.6 192.6l4 .1z"/>
<path d="M48.5 192.7l4.4 .1-.3-.1zM48.3 192.8l.2-.1 4.4 .1z"/>
<path d="M48.3 192.8h4.6zM48.2 192.8h4.7z"/>
<path d="M48.2 198.1l4.4 .2 .3-.2zM48.2 198.1l4.4 .2h-4.1z"/>
<path d="M48.2 192.8l5 .2-.3-.2zM48 193l.2-.2 5 .2z"/>
<path d="M48 193h5.2zM47.9 193h5.3z"/>
<path d="M48 197.9l4.9 .2 .3-.2zM48 197.9l4.9 .2h-4.7zM48.2 198.1h4.7zM48.2 198.1h4.7z"/>
<path d="M47.9 193l5.5 .2-.2-.2zM47.7 193.2l.2-.2 5.5 .2z"/>
<path d="M47.9 197.9h5.3zM47.9 197.9h5.3z"/>
<path d="M47.7 193.2l5.8 .1zM47.6 193.3h5.9z"/>
<path d="M47.7 197.7l5.5 .2 .3-.2zM47.7 197.7l5.5 .2h-5.3z"/>
<path d="M47.6 193.3l6.1 .1-.2-.1zM47.6 193.3l6.1 .1h-6.3z"/>
<path d="M47.7 197.7h5.8zM47.7 197.7h5.8z"/>
<path d="M50.6 193.4l3.1 .1zM50.6 193.4l3.1 .1z"/>
<path d="M47.6 197.5l5.9 .2 .2-.2zM47.6 197.5l5.9 .2h-5.8z"/>
<path d="M51 193.5h2.7zM51 193.5h2.7z"/>
<path d="M50.9 197.5h2.8zM50.5 197.5h3.2z"/>
<path d="M51.2 193.5h2.5zM51.2 193.5h2.5z"/>
<path d="M51.3 193.5l2.4 .1zM51.3 193.5l2.4 .1z"/>
<path d="M51.2 197.5h2.5zM50.9 197.5h2.8z"/>
<path d="M51.4 193.6h2.4zM51.4 193.6h2.4z"/>
<path d="M51.3 197.4h2.4zM51.2 197.5h2.5z"/>
<path d="M51.6 193.6l2.3 .1-.1-.1zM51.6 193.6l2.3 .1z"/>
<path d="M51.7 197.3l2 .1 .2-.1zM51.3 197.4l.4-.1 2 .1z"/>
<path d="M51.8 193.7l2.1 .1zM51.8 193.7l2.1 .1z"/>
<path d="M51.9 193.8l2 .1zM51.9 193.8l2 .1z"/>
<path d="M51.9 197.2h2zM51.7 197.3h2.2z"/>
<path d="M51.9 193.9l2.1 .1-.1-.1zM51.9 193.9l2.1 .1h-1.9z"/>
<path d="M51.9 197.2h2zM51.9 197.2h2z"/>
<path d="M52 197l1.9 .2 .1-.2zM51.9 197.2l.1-.2 1.9 .2z"/>
<path d="M52.1 194l2 .1-.1-.1zM52.1 194l2 .1h-1.9z"/>
<path d="M52.2 194.1l1.9 .1zM52.2 194.1l1.9 .1z"/>
<path d="M52.2 196.9l1.8 .1 .1-.1zM52.2 196.9l1.8 .1h-2z"/>
<path d="M52.2 194.2l2 .1-.1-.1zM52.2 194.2l2 .1h-1.9z"/>
<path d="M52.3 196.7l1.8 .2 .1-.2zM52.3 196.7l1.8 .2h-1.9zM52.2 196.9h1.9zM52.2 196.9h1.9z"/>
<path d="M52.3 194.3l1.9 .1v-.1zM52.3 194.3l1.9 .1h-1.8z"/>
<path d="M52.4 194.4l1.9 .3-.1-.3zM52.4 194.4l1.9 .3h-1.8z"/>
<path d="M52.4 196.5h1.8zM52.4 196.5h1.8z"/>
<path d="M52.4 196.5l1.8 .2v-.2zM52.4 196.5l1.8 .2h-1.9z"/>
<path d="M52.5 196.3l1.7 .2 .1-.2zM52.5 196.3l1.7 .2h-1.8z"/>
<path d="M52.5 194.7l1.8 .1zM52.5 194.7l1.8 .1z"/>
<path d="M52.5 194.8l1.9 .3-.1-.3zM52.5 194.8l1.9 .3h-1.8z"/>
<path d="M52.5 196.2l1.8 .1v-.1zM52.5 196.2l1.8 .1h-1.8z"/>
<path d="M52.6 195.9l1.7 .3 .1-.3zM52.6 195.9l1.7 .3h-1.8z"/>
<path d="M52.6 195.1h1.8zM52.6 195.1h1.8z"/>
<path d="M52.6 195.1l1.8 .4v-.4zM52.6 195.1l1.8 .4h-1.8z"/>
<path d="M52.6 195.8l1.8 .1v-.1zM52.6 195.8l1.8 .1h-1.8z"/>
<path d="M52.6 195.5h1.8zM52.6 195.5h1.8z"/>
<path d="M52.6 195.5l1.8 .3v-.3zM52.6 195.5l1.8 .3h-1.8z"/>
<path d="M55 194.6l1.7 3.9v-3.9zM55 194.6l1.7 3.9h-1.7z"/>
<path d="M55 192.4l3.6 2.2-1.8-2.2zM55 192.4l3.6 2.2h-3.6z"/>
<path d="M56.7 194.6l3.4 1.9-1.5-1.9zM56.7 194.6l3.4 1.9h-1.9z"/>
<path d="M58.2 196.5l1.9 .1zM58.2 196.5l1.9 .1z"/>
<path d="M60.1 192.4l1.7 4.1v-4.1zM60.1 192.4l1.7 4.1h-1.7z"/>
<path d="M60.1 196.5l1.7 .1zM60.1 196.5l1.7 .1z"/>
<path d="M58.2 196.6l3.6 2v-2zM58.2 196.6l3.6 2h-2z"/>
</g>
<g fill="#fff" stroke="#fff" stroke-width=".2">
<path d="M10.1 105.2v4.1l19.8-4.1zM10.1 109.3l19.8-4.1v4.1z"/>
<path d="M50.3 111.8v4.1l51-4.1zM50.3 115.9l51-4.1v4.1z"/>
<path d="M151.8 111v4l19.5-4zM151.8 115l19.5-4v4z"/>
<path d="M245.1 95.5v4.1l21.4-4.1zM245.1 99.6l21.4-4.1v4.1z"/>
</g>
<text font-size="8.9" x="179.8" y="198.6">PLAN VIEW</text>
<g font-size="5.3">
<text x="146.3" y="180.3">PALLADIOM SHADE</text>
<text x="228" y="180.3">085606</text>
</g>
<g font-size="4.3">
<text x="46.7" y="18.5">PALLADIOM SHADE</text>
<text x="116" y="18.5">CEILING MOUNT SHADES WITH END AND CENTER BRACKETS</text>
<text x="142.4" y="187.5">SCALE: 1/5</text>
<text x="183" y="187.5">VIEW: PLAN</text>
<text x="226.9" y="187.6">REVISION: B</text>
</g>
<g font-size="3.2">
<text x="245.5" y="98.3">3.375&quot; [86mm]</text>
<text x="10.6" y="108.1">2.00&quot; [51mm]</text>
<text x="152" y="113.8">1.00&quot; [25mm]</text>
<text x="50.6" y="114.7">.50&quot; [13mm] MINIMUM LIGHT GAP</text>
</g>
<g font-size="3">
<text x="9.6" y="177.2">SHADE</text>
<text x="22.7" y="177.2">INSTALLED</text>
<text x="41.9" y="177.2">AS</text>
<text x="48.7" y="177.2">PROVIDED</text>
<text x="67.3" y="177.2">BY</text>
<text x="74.1" y="177.2">FACTORY</text>
<text x="91.2" y="177.2">WILL</text>
<text x="101" y="177.2">HAVE</text>
<text x="112" y="177.2">ALL</text>
<text x="120.2" y="177.2">NECESSARY</text>
<text x="9.6" y="180.9">CLEARANCES FOR PROPER OPERATION. IT IS THE RESPONSIBILITY OF THE MASTER</text>
<text x="9.6" y="184.5">TECHNICIAN</text>
<text x="31.8" y="184.5">TO</text>
<text x="39.7" y="184.5">ENSURE</text>
<text x="56" y="184.5">PROPER</text>
<text x="72.5" y="184.5">CLEARANCES</text>
<text x="96.6" y="184.5">ARE</text>
<text x="106.6" y="184.5">MAINTAINED</text>
<text x="128.9" y="184.5">AFTER</text>
<text x="9.4" y="188.2">INSTALLATION.</text>
</g>
</svg>
